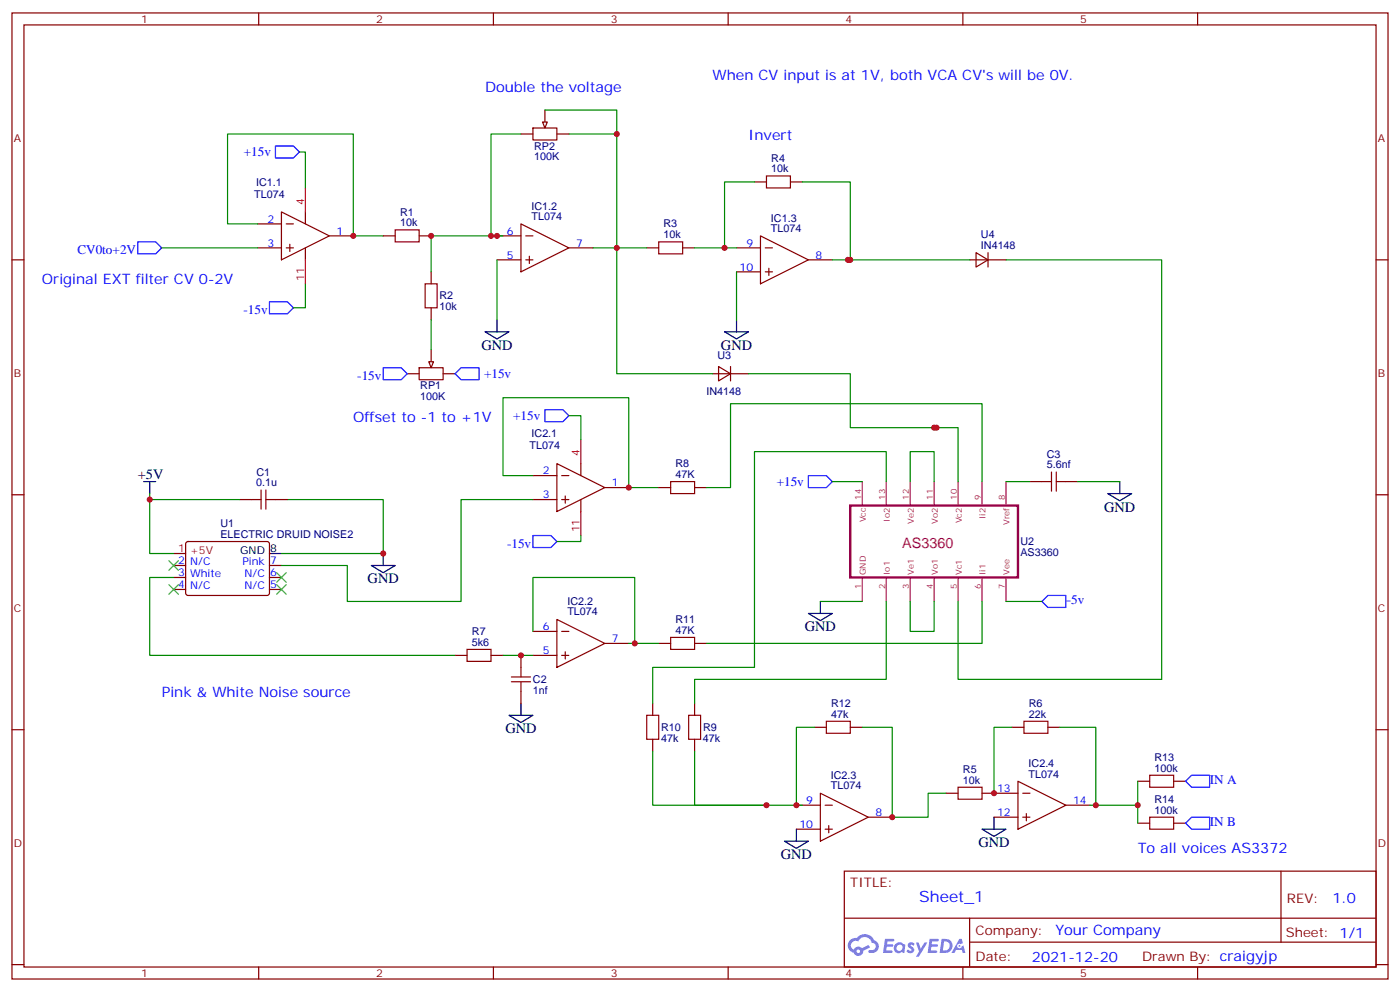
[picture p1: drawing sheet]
<svg xmlns="http://www.w3.org/2000/svg" width="412mm" height="292mm" viewBox="0 0 412 292" stroke-linecap="round" stroke-linejoin="round" font-family="sans-serif">
<g fill="none" stroke="#870000" stroke-width=".35">
<path d="M3.5 3.8h405.4v284.3h-405.4zM7.1 7.3h398.2v277.3h-398.2zM76.2 3.8v3.5M145.3 3.8v3.5M214.5 3.8v3.5M283.6 3.8v3.5M352.8 3.8v3.5M3.5 76.5h3.6M405.3 76.5h3.6M3.5 145.6h3.6M405.3 145.6h3.6M3.5 214.8h3.6"/>
<path d="M405.3 214.8h3.6M248.7 256.4h156.6v28.2h-156.6zM377.3 256.4v20.9M248.7 270.2h156.5M285.6 277.3h119.6M285.6 270.2v14.2M3.5 283.9h3.6M76.2 284.6v3.5M145.3 284.6v3.5M214.5 284.6v3.5M283.6 284.6v3.5M352.8 284.6v3.5"/>
<path d="M405.3 283.9h3.6"/>
</g>
<g fill="#5487ff">
<path d="M267.7 277.6a1.22 1.22 0 0 1 1.7 .2l-.4 .6a.47 .47 0 0 0-.3-.4 .47 .47 0 0 0-.5 .2l.1 .2a1.14 1.14 0 0 1 .8 1.8 1.14 1.14 0 0 1-1.9 0l-.2-.2 .5-.6 .7 .5a.29 .29 0 0 0 .3-.3 .29 .29 0 0 0-.2-.3 1.04 1.04 0 0 1-.6-1.7z"/>
<path d="M260.7 276.3h2.4l.3 .2-.2 .5-1.8 .1-.1 .8h1.5l.3 .4-.3 .4h-1.6l-.2 1.1h1.7l.2 .3-.2 .3-2.6 .1z"/>
<path d="M273.8 276.3h2.4l.3 .2-.1 .5-1.8 .1-.2 .8h1.6l.3 .4-.4 .4h-1.6l-.1 1.1h1.7l.2 .3-.2 .3-2.6 .1z"/>
<path d="M282.6 276.3h.7l.3 1.3-.6 .3a.69 .69 0 0 0-1 .3 .69 .69 0 0 0 .4 .9 .69 .69 0 0 0 .9-.6l.5-.2 .6 2.2h-.8l-.2-.9h-1.8l-.5 .9h-.8z"/>
<path d="M269.8 277.4h.8l.6 1.8 1.1-1.8h.9l-2.6 4.2h-.8l.9-1.5z"/>
<path d="M277.4 276.3l-.6 4.2h1.3a2.11 2.11 0 0 0 2.5-2.1 2.11 2.11 0 0 0-2.5-2.1zM278.1 277.1a1.39 1.39 0 0 1 1.7 1.4 1.39 1.39 0 0 1-1.8 1.3h-.3z"/>
<path d="M263.7 277.9a1.54 1.54 0 0 0-.1 2.2 1.54 1.54 0 0 0 2.2 .1l.6 .3 .3-2.3-.2-.3h-.4a1.49 1.49 0 0 0-2.4 0zM264 278.9a.94 .94 0 0 1 1.8 0 .94 .94 0 0 1-1.8 0z"/>
<path d="M250.4 276.7a2.18 2.18 0 0 0 1.1 3.7 1.44 1.44 0 0 0 1.6 .9 1.44 1.44 0 0 0 1.2-1.4l2-1.1-.5-.7-1.9 1a1.47 1.47 0 0 0-2.4 .4 1.39 1.39 0 0 1-.7-1.9 1.39 1.39 0 0 1 2-.5 2.12 2.12 0 0 1 2.2-1.3 2.12 2.12 0 0 1 1.9 1.7 1.14 1.14 0 0 1 1.1 1.4 1.14 1.14 0 0 1-1.7 .7 .43 .43 0 0 0-.5 .4 .43 .43 0 0 0 .4 .5 1.98 1.98 0 0 0 2.5-1.2 1.98 1.98 0 0 0-1.2-2.6 3.1 3.1 0 0 0-5.3-.6l-.9 .1zM252.3 280a.55 .55 0 0 1 1.1 0 .55 .55 0 0 1-1.1 0z"/>
<circle cx="282.6" cy="278.4" r=".26"/>
</g>
<g fill="none" stroke="#870000" stroke-width=".35">
<path d="M75.8 65.9h7.1M75.8 73h7.1M82.9 62.4l14.1 7-14.1 7.1zM84.3 65.9h2.1M84.3 73h2.1M85.4 71.9v2.1M90 62.4v3.5M90 73v3.5M97 69.4h7.1M112.9 69.4h3.5M123.5 69.4h3.5M146.4 69.4h7.1"/>
<path d="M146.4 76.5h7.1M153.5 65.9l14.1 7.1-14.1 7zM154.9 69.4h2.1M154.9 76.5h2.1M155.9 75.4v2.1M167.6 73h7M217 73h7M224 69.4l14.1 7.1-14.1 7zM225.4 73h2.1M226.5 79v2.1M238.1 76.5h7.1M127 80v3.5"/>
<path d="M127 90.6v3.5M217 80h7M225.4 80h2.1M119.9 110h3.6M123.5 108.2h7v3.6h-7zM127 102.9v3.6M130.5 110h3.6"/>
</g>
<path d="M90 55.3v7.1M90 76.5v7" fill="none" stroke="#f00" stroke-width=".35"/>
<path d="M40.6 71.2h5.3l1.7 1.8-1.7 1.7h-5.3z" fill="none" stroke="#00f" stroke-width=".35"/>
<path d="M47.6 73h28.2M75.8 65.9h-8.8v-26.5h37.1v30h8.8" fill="none" stroke="#008700" stroke-width=".35"/>
<path d="M116.4 67.7h7.1v3.5h-7.1zM125.2 83.5h3.6v7.1h-3.6z" fill="none" stroke="#a10000" stroke-width=".35"/>
<path d="M126.3 106.5h1.4l-.7 1.7z" fill="#f0f0f0" stroke="#870000" stroke-width=".35"/>
<path d="M153.5 39.4h3.5M157 37.7h7v3.5h-7zM160.5 32.4v3.5M164 39.4h3.6" fill="none" stroke="#870000" stroke-width=".35"/>
<path d="M159.8 35.9h1.4l-.7 1.8z" fill="#f0f0f0" stroke="#870000" stroke-width=".35"/>
<g fill="none" stroke="#008700" stroke-width=".35">
<path d="M153.5 39.4h-8.9v30M160.5 32.4h21.2v7M167.6 39.4h14.1v33.6h-7.1M88.2 44.7h1.8v10.6M222.2 53.6h-8.8v19.4M236.4 53.6h14.1v22.9M146.4 76.5v17.6M148.2 69.4h-21.2v10.6M190.5 73h-8.8v37h28.2M204.6 73h12.4M245.2 76.5h40.6M296.3 76.5h45.9v123.5h-60v-23"/>
<path d="M90 83.5v7.1h-3.6M127 94.1v8.8M217 80v14.1M220.5 110h30v15.9h25.4M157 140h-8.8v-22.9h37v26.4h8.8M167.6 122.3h3.5v7.1M275.2 125.9h7v15.8M44.1 145.3v17.6h7.1M44.1 147h26.5M84.7 147h28.2v15.9h-30M157 147h-21.2v30h-33.5v-10.6h-19.4M171.1 157.6v1.8h-7.1"/>
<path d="M245.2 141.7h8.8M261.1 141.7v-8.8h-38.9v63.5h-29.9v10.6M268.1 141.7v-8.8h7.1v8.8M289.3 141.7v-22.9h-74.1v24.7h-7.1M296.3 141.7h7.1M317.5 141.7h12.3M51.2 170h-7.1v22.9h90M241.7 177h12.3M261.1 177v23h-56.5v7M268.1 177v8.8h7.1v-8.8M289.3 177v12.4h-81.2M296.3 177h10.6"/>
<path d="M148.2 192.9h8.8M157 185.8v-15.8h30v19.4h-1.8M187 189.4h7M239.9 214.1h-5.3v22.9M254 214.1h8.8v26.4h10.6v-7h5.3M298.1 214.1h-5.3v19.4M312.2 214.1h10.6v22.9M192.3 221.1v15.9h33.5M204.6 221.1v15.9h31.8M321 237h14.1M335.1 229.9v12.4"/>
</g>
<g fill="none" stroke="#000" stroke-width=".35">
<path d="M142.9 97.6h7l-3.5 2.2zM146.4 94.1v3.5M213.4 97.6h7.1l-3.5 2.2zM217 94.1v3.5M42.3 141.7h3.6M44.1 141.7v3.6M326.3 145.3h7.1l-3.6 2.1zM329.8 141.7v3.6M79.4 162.9h3.5M109.4 166.4h7l-3.5 2.2zM112.9 162.9v3.5M241.7 177v3.6"/>
<path d="M238.1 180.6h7.1l-3.5 2.1zM149.9 210.5h7.1l-3.5 2.2zM153.5 207v3.5M231.1 247.6h7l-3.5 2.1zM234.6 244.1v3.5M289.3 244.1h7l-3.5 2.1zM292.8 240.5v3.6"/>
</g>
<g fill="none" stroke="#a10000" stroke-width=".35">
<path d="M225.8 51.8h7v3.5h-7zM194 71.2h7.1v3.5h-7.1zM309.7 138.9v5.7M311.1 138.9v5.7M74.1 147h2.8M76.9 144.2v5.7M78.3 147h2.8M78.3 144.2v5.7M197.6 141.7h7v3.6h-7zM306.9 141.7h2.8M311.1 141.7h2.9M137.6 191.1h7v3.6h-7z"/>
<path d="M150.6 199.2h5.7M153.5 196.4v2.8M197.6 187.6h7v3.5h-7zM150.6 200.7h5.7M153.5 200.7v2.8M190.5 210.5h3.5v7.1h-3.5zM202.8 210.5h3.6v7.1h-3.6zM243.4 212.3h7.1v3.5h-7.1zM301.6 212.3h7.1v3.5h-7.1zM282.2 231.7h7.1v3.5h-7.1zM338.7 228.2h7v3.5h-7zM338.7 240.5h7v3.6h-7z"/>
</g>
<g fill="none" stroke="#870000" stroke-width=".35">
<path d="M222.2 53.6h3.6M232.8 53.6h3.6M190.5 73h3.5M201.1 73h3.5M285.8 76.5h10.5M287.5 74.4l3.5 2.1-3.5 2.1zM291 74.4v4.2M209.9 110h10.6M211.7 107.9l3.5 2.1-3.5 2.1zM215.2 107.9v4.2M157 140h7M164 136.5l14.2 7-14.2 7.1z"/>
<path d="M165.5 140h2.1M171.1 136.5v3.5M54.9 159.6l.5-.2h23.5l.5 .7-.1 14.7-.6 .5-23.6-.1-.4-.6v-14.5zM70.6 147h3.5M81.1 147h3.6M157 147h7M165.5 147h2.1M166.5 146v2.1M171.1 147v3.6M178.2 143.5h7M194 143.5h3.6M204.6 143.5h3.5"/>
<path d="M303.4 141.7h3.5M314 141.7h3.5M51.2 173.5h3.5M51.2 166.4h3.5M51.2 170h3.5M51.2 162.9h3.5M79.4 173.5h3.5M79.4 166.4h3.5M79.4 170h3.5M134.1 192.9h3.5M144.6 192.9h3.6M153.5 192.9v3.5"/>
<path d="M157 185.8h7M157 192.9h7M164 182.3l14.2 7.1-14.2 7zM165.5 185.8h2.1M165.5 192.9h2.1M166.5 191.8v2.2M178.2 189.4h7M194 189.4h3.6M204.6 189.4h3.5M153.5 203.5v3.5M192.3 207v3.5M192.3 217.6v3.5"/>
<path d="M204.6 207v3.5M204.6 217.6v3.5M239.9 214.1h3.5M250.5 214.1h3.5M298.1 214.1h3.5M308.7 214.1h3.5M234.6 237h7.1M241.7 233.5l14.1 7-14.1 7.1zM243.1 237h2.1M278.7 233.5h3.5M289.3 233.5h10.6M299.9 229.9l14.1 7.1-14.1 7.1z"/>
<path d="M301.3 233.5h2.1M302.3 239.5v2.1M314 237h7M335.1 229.9h3.6M345.7 229.9h3.5M234.6 244.1h7.1M243.1 244.1h2.1M244.1 243v2.1M255.8 240.5h7M292.8 240.5h7.1M301.3 240.5h2.1M335.1 242.3h3.6"/>
<path d="M345.7 242.3h3.5"/>
</g>
<path d="M81.1 43h5.3l1.8 1.7-1.8 1.8h-5.3zM79.4 88.8h5.3l1.7 1.8-1.7 1.8h-5.3zM112.9 108.2h5.3l1.7 1.8-1.7 1.8h-5.3zM134.1 110l1.7-1.8h5.3v3.6h-5.3zM160.5 120.6h5.3l1.8 1.7-1.8 1.8h-5.3zM238.1 140h5.3l1.8 1.7-1.8 1.8h-5.3zM157 157.6h5.3l1.7 1.8-1.7 1.7h-5.3zM306.9 177l1.8-1.7h5.3v3.5h-5.3zM349.2 229.9l1.8-1.7h5.3v3.5h-5.3zM349.2 242.3l1.8-1.8h5.3v3.6h-5.3z" fill="none" stroke="#00f" stroke-width=".35"/>
<path d="M49.7 172.1l2.9 2.8M49.7 165l2.9 2.9M52.6 172.1l-2.9 2.8M52.6 165l-2.9 2.9M81.5 168.6l2.8 2.8M81.5 172.1l2.8 2.8M84.3 168.6l-2.8 2.8M84.3 172.1l-2.8 2.8" fill="none" stroke="#3c3" stroke-width=".35"/>
<path d="M171.1 129.4v7.1M171.1 150.6v7" fill="none" stroke="#f00" stroke-width=".35"/>
<path d="M250.5 148.8h49.4v21.2h-49.4z" fill="none" stroke="#906" stroke-width=".71"/>
<g fill="none" stroke="#906" stroke-width=".35">
<path d="M254 141.7v7.1M261.1 141.7v7.1M268.1 141.7v7.1M275.2 141.7v7.1M282.2 141.7v7.1M289.3 141.7v7.1M296.3 141.7v7.1M254 170v7M261.1 170v7M268.1 170v7M275.2 170v7M282.2 170v7"/>
<path d="M289.3 170v7M296.3 170v7"/>
</g>
<g fill="#c00">
<circle cx="104.1" cy="69.4" r=".88"/>
<circle cx="127" cy="69.4" r=".88"/>
<circle cx="181.7" cy="39.4" r=".88"/>
<circle cx="144.6" cy="69.4" r=".88"/>
<circle cx="146.4" cy="69.4" r=".88"/>
<circle cx="181.7" cy="73" r=".88"/>
<circle cx="213.4" cy="73" r=".88"/>
<circle cx="44.1" cy="147" r=".88"/>
<circle cx="112.9" cy="162.9" r=".88"/>
<circle cx="153.5" cy="192.9" r=".88"/>
<circle cx="185.2" cy="143.5" r=".88"/>
<circle cx="187" cy="189.4" r=".88"/>
<circle cx="275.9" cy="125.9" r=".88"/>
<circle cx="275.2" cy="125.9" r=".88"/>
<circle cx="249.8" cy="76.5" r=".88"/>
<circle cx="250.5" cy="76.5" r=".88"/>
<circle cx="262.8" cy="240.5" r=".88"/>
<circle cx="225.8" cy="237" r=".88"/>
<circle cx="234.6" cy="237" r=".88"/>
<circle cx="335.1" cy="237" r=".88"/>
<circle cx="292.8" cy="233.5" r=".88"/>
<circle cx="322.8" cy="237" r=".88"/>
</g>
<text font-size="4.6" fill="#00f" x="270.8" y="265.4">Sheet_1</text>
<g font-size="4.2" fill="#00f">
<text x="209.9" y="23.6">When CV input is at 1V, both VCA CV's will be 0V.</text>
<text x="142.9" y="27.1">Double the voltage</text>
<text x="220.5" y="41.2">Invert</text>
<text x="12.3" y="83.5">Original EXT filter CV 0-2V</text>
<text x="104.1" y="124.1">Offset to -1 to +1V</text>
<text x="47.6" y="205.2">Pink &amp; White Noise source</text>
<text x="335.1" y="251.1">To all voices AS3372</text>
<text x="392.5" y="265.7">1.0</text>
<text x="310.9" y="275.2">Your Company</text>
<text x="304" y="283">2021-12-20</text>
</g>
<g font-size="4.2">
<text x="141.8" y="102.9">GND</text>
<text x="212.4" y="102.9">GND</text>
<text x="40.6" y="141">+5V</text>
<text x="325.3" y="150.6">GND</text>
<text x="108.3" y="171.7">GND</text>
<text x="237.1" y="185.8">GND</text>
<text x="148.9" y="215.8">GND</text>
<text x="288.2" y="249.3">GND</text>
<text x="230" y="252.9">GND</text>
</g>
<text font-size="4.2" fill="#906" x="265.8" y="161.2">AS3360</text>
<g font-size="3.9" fill="#00f">
<text x="71.8" y="46">+15v</text>
<text x="22.8" y="74.7">CV0to+2V</text>
<text x="71.7" y="92.4">-15v</text>
<text x="105.3" y="111.8">-15v</text>
<text x="142.6" y="111.2">+15v</text>
<text x="151.2" y="123.6">+15v</text>
<text x="228.8" y="143">+15v</text>
<text x="149.4" y="161.1">-15v</text>
<text x="314.3" y="177.7">-5v</text>
<text x="356.4" y="230.6">IN A</text>
<text x="356.4" y="243">IN B</text>
</g>
<g font-size="3.9" fill="#800">
<text x="250.5" y="261">TITLE:</text>
<text x="379.1" y="265.7">REV:</text>
<text x="287.4" y="275.2">Company:</text>
<text x="378.7" y="275.8">Sheet: 1/1</text>
<text x="287.4" y="282.9">Date:</text>
<text x="336.4" y="282.9">Drawn By: craigyjp</text>
</g>
<g font-size="3.2" fill="#800">
<text x="41.6" y="6.8">1</text>
<text x="110.8" y="6.8">2</text>
<text x="179.9" y="6.8">3</text>
<text x="249.1" y="6.8">4</text>
<text x="318.2" y="6.8">5</text>
<text x="4.1" y="41.9">A</text>
<text x="405.9" y="41.9">A</text>
<text x="4.1" y="111.1">B</text>
<text x="405.9" y="111.1">B</text>
<text x="4.1" y="180.2">C</text>
<text x="405.9" y="180.2">C</text>
<text x="4.1" y="249.3">D</text>
<text x="405.9" y="249.3">D</text>
<text x="41.6" y="287.6">1</text>
<text x="110.8" y="287.6">2</text>
<text x="179.9" y="287.6">3</text>
<text x="249.1" y="287.6">4</text>
<text x="318.2" y="287.6">5</text>
</g>
<g font-size="3.2" fill="#000080">
<text x="157.3" y="47.2">100K</text>
<text x="157.3" y="44">RP2</text>
<text x="227.2" y="47.6">R4</text>
<text x="227.2" y="50.7">10k</text>
<text x="74.9" y="58.1">TL074</text>
<text x="75.4" y="54.6">IC1.1</text>
<text x="117.8" y="63.4">R1</text>
<text x="156.6" y="64.7">TL074</text>
<text x="156.6" y="61.8">IC1.2</text>
<text x="227.1" y="65.3">IC1.3</text>
<text x="117.8" y="66.6">10k</text>
<text x="195.4" y="70.1">10k</text>
<text x="195.5" y="67">R3</text>
<text x="227.1" y="68.2">TL074</text>
<text x="288.9" y="70.1">U4</text>
<text x="288.9" y="73.3">IN4148</text>
<text x="129.5" y="88.1">R2</text>
<text x="129.5" y="91.3">10k</text>
<text x="211.3" y="105.8">U3</text>
<text x="123.8" y="117.8">100K</text>
<text x="123.8" y="114.6">RP1</text>
<text x="208.1" y="116.3">IN4148</text>
<text x="156.6" y="128.7">IC2.1</text>
<text x="156" y="132.2">TL074</text>
<text x="199" y="137.5">R8</text>
<text x="308.3" y="137.9">5.6nf</text>
<text x="308.3" y="134.7">C3</text>
<text x="75.5" y="143.2">0.1u</text>
<text x="75.5" y="140">C1</text>
<text x="199" y="140.7">47K</text>
<text x="64.9" y="155.2">U1</text>
<text x="64.9" y="158.3">ELECTRIC DRUID NOISE2</text>
<text x="300.6" y="160.4">U2</text>
<text x="300.6" y="163.6">AS3360</text>
<text x="167.1" y="178.2">IC2.2</text>
<text x="167.1" y="181.1">TL074</text>
<text x="199" y="183.4">R11</text>
<text x="139" y="190.1">5k6</text>
<text x="139" y="186.9">R7</text>
<text x="199" y="186.5">47K</text>
<text x="157" y="201">C2</text>
<text x="157" y="204.2">1nf</text>
<text x="244.8" y="208.1">R12</text>
<text x="303.1" y="208.1">R6</text>
<text x="194.7" y="215.1">R10</text>
<text x="207.1" y="215.1">R9</text>
<text x="244.8" y="211.2">47k</text>
<text x="303" y="211.2">22k</text>
<text x="194.7" y="218.3">47k</text>
<text x="207.1" y="218.3">47k</text>
<text x="283.6" y="227.5">R5</text>
<text x="303" y="225.7">IC2.4</text>
<text x="340.1" y="227.1">100k</text>
<text x="340.1" y="223.9">R13</text>
<text x="244.8" y="232.3">TL074</text>
<text x="244.8" y="229.4">IC2.3</text>
<text x="283.6" y="230.6">10k</text>
<text x="303" y="228.9">TL074</text>
<text x="340.1" y="239.5">100k</text>
<text x="340.1" y="236.3">R14</text>
</g>
<g font-size="3.2" fill="#00f">
<text x="78.8" y="65.5">2</text>
<text x="99.1" y="69.1">1</text>
<text x="149.3" y="69.1">6</text>
<text x="78.8" y="72.6">3</text>
<text x="149.3" y="76.1">5</text>
<text x="169.7" y="72.6">7</text>
<text x="219.9" y="72.6">9</text>
<text x="240.2" y="76.1">8</text>
<text x="217.9" y="79.7">10</text>
<text x="159.9" y="139.6">2</text>
<text x="180.3" y="143.2">1</text>
<text x="159.9" y="146.7">3</text>
<text x="52.5" y="166.1">2</text>
<text x="56" y="166.4">N/C</text>
<text x="71.4" y="166.4">Pink</text>
<text x="79.6" y="166.1">7</text>
<text x="52.5" y="173.1">4</text>
<text x="52.5" y="169.6">3</text>
<text x="56" y="173.5">N/C</text>
<text x="56" y="170">White</text>
<text x="72" y="170">N/C</text>
<text x="72" y="173.5">N/C</text>
<text x="79.6" y="169.6">6</text>
<text x="79.6" y="173.1">5</text>
<text x="159.9" y="185.5">6</text>
<text x="180.3" y="189">7</text>
<text x="159.9" y="192.5">5</text>
<text x="293.7" y="233.1">13</text>
<text x="237.5" y="236.6">9</text>
<text x="316.1" y="236.6">14</text>
<text x="235.5" y="243.7">10</text>
<text x="257.9" y="240.2">8</text>
<text x="293.7" y="240.2">12</text>
</g>
<g font-size="3.2" fill="#f00">
<text x="89.6" y="60.3" transform="rotate(-90 89.6 60.3)">4</text>
<text x="89.6" y="82.6" transform="rotate(-90 89.6 82.6)">11</text>
<text x="170.7" y="134.3" transform="rotate(-90 170.7 134.3)">4</text>
<text x="170.7" y="156.7" transform="rotate(-90 170.7 156.7)">11</text>
<text x="52.5" y="162.6">1</text>
<text x="56" y="162.9">+5V</text>
</g>
<g font-size="3.2">
<text x="70.8" y="162.9">GND</text>
<text x="79.6" y="162.6">8</text>
</g>
<g font-size="2.5" fill="#906">
<text x="253.6" y="147" transform="rotate(-90 253.6 147)">14</text>
<text x="260.7" y="147" transform="rotate(-90 260.7 147)">13</text>
<text x="267.8" y="147" transform="rotate(-90 267.8 147)">12</text>
<text x="274.8" y="147" transform="rotate(-90 274.8 147)">11</text>
<text x="281.9" y="147" transform="rotate(-90 281.9 147)">10</text>
<text x="288.9" y="147" transform="rotate(-90 288.9 147)">9</text>
<text x="296" y="147" transform="rotate(-90 296 147)">8</text>
<text x="255.1" y="153.8" transform="rotate(-90 255.1 153.8)">Vcc</text>
<text x="262.1" y="153.6" transform="rotate(-90 262.1 153.6)">Io2</text>
<text x="269.2" y="154.2" transform="rotate(-90 269.2 154.2)">Ve2</text>
<text x="276.2" y="154.3" transform="rotate(-90 276.2 154.3)">Vo2</text>
<text x="283.3" y="154" transform="rotate(-90 283.3 154)">Vc2</text>
<text x="290.3" y="152.8" transform="rotate(-90 290.3 152.8)">Ii2</text>
<text x="297.4" y="154.6" transform="rotate(-90 297.4 154.6)">Vref</text>
<text x="253.6" y="173.3" transform="rotate(-90 253.6 173.3)">1</text>
<text x="255.1" y="169.3" transform="rotate(-90 255.1 169.3)">GND</text>
<text x="260.7" y="173.3" transform="rotate(-90 260.7 173.3)">2</text>
<text x="262.1" y="169.3" transform="rotate(-90 262.1 169.3)">Io1</text>
<text x="267.8" y="173.3" transform="rotate(-90 267.8 173.3)">3</text>
<text x="269.2" y="169.3" transform="rotate(-90 269.2 169.3)">Ve1</text>
<text x="274.8" y="173.3" transform="rotate(-90 274.8 173.3)">4</text>
<text x="276.2" y="169.3" transform="rotate(-90 276.2 169.3)">Vo1</text>
<text x="281.9" y="173.3" transform="rotate(-90 281.9 173.3)">5</text>
<text x="283.3" y="169.3" transform="rotate(-90 283.3 169.3)">Vc1</text>
<text x="288.9" y="173.3" transform="rotate(-90 288.9 173.3)">6</text>
<text x="290.3" y="169.3" transform="rotate(-90 290.3 169.3)">Ii1</text>
<text x="296" y="173.3" transform="rotate(-90 296 173.3)">7</text>
<text x="297.4" y="169.3" transform="rotate(-90 297.4 169.3)">Vee</text>
</g>
</svg>
